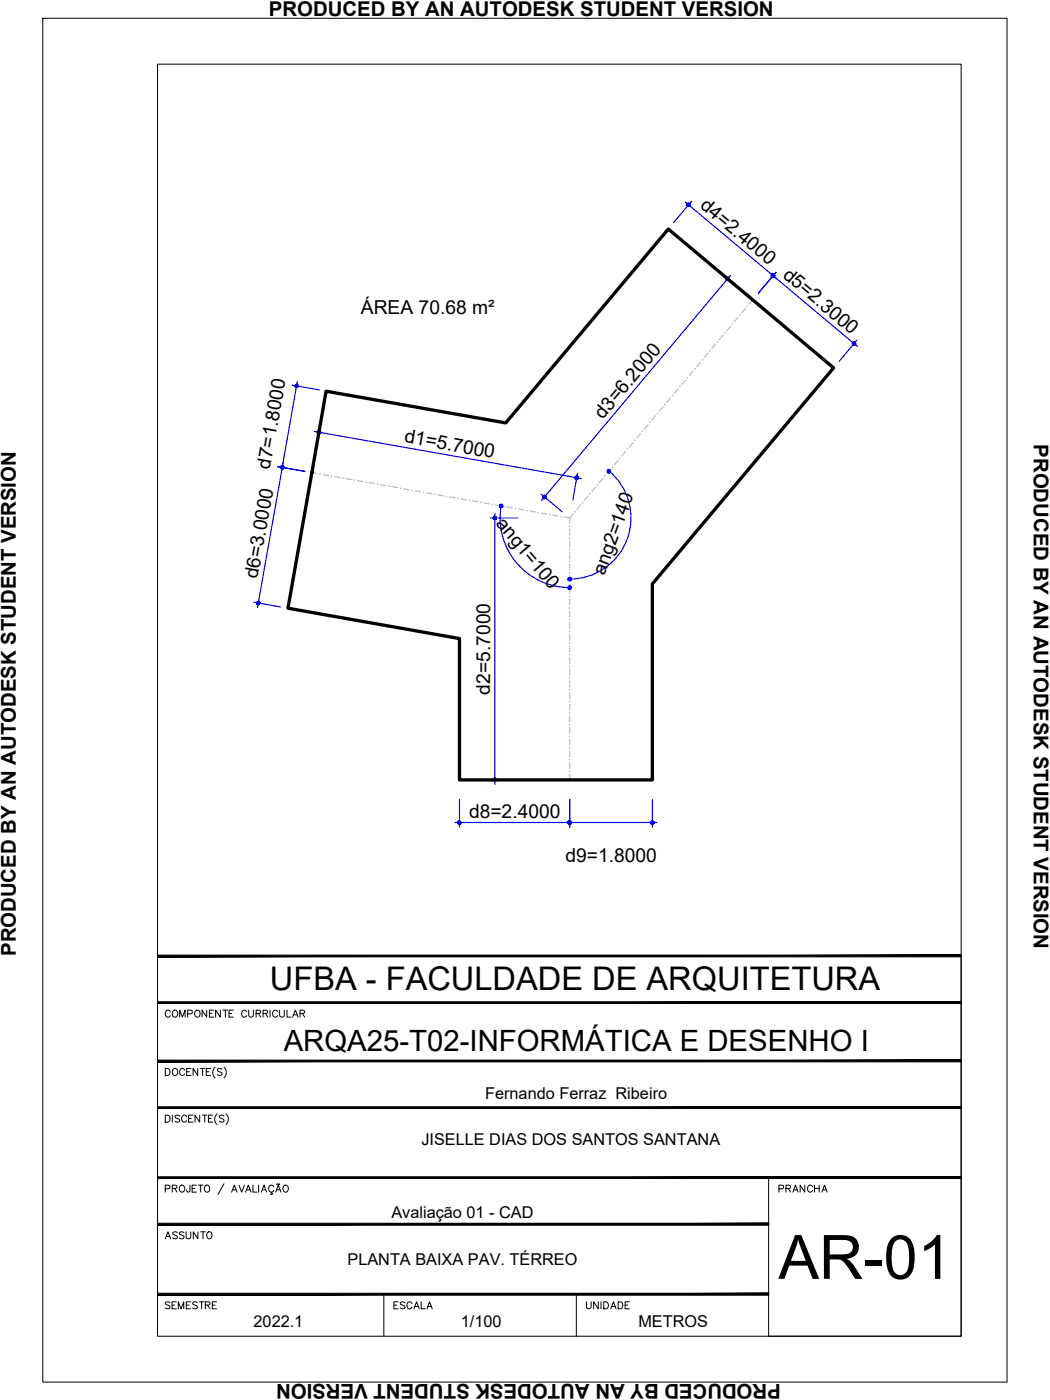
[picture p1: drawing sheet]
<svg xmlns="http://www.w3.org/2000/svg" width="229mm" height="305mm" viewBox="0 0 229 305" stroke-linecap="round" stroke-linejoin="round" font-family="sans-serif">
<!-- layer: ARQ_EIXO CINZA 04 -->
<g fill="none" stroke="#bababa" stroke-width=".25">
<path d="M152.5 78.8l-.8 1M154.1 76.9l-.8 1M155.8 74.9l-.8 1M157.4 73l-.8 1M159 71l-.8 1M160.7 69.1l-.8 1M162.3 67.1l-.8 1M163.9 65.3l-.7 .9M136.2 98.3l-.8 1M137.8 96.4l-.8 .9M139.4 94.4l-.8 1M141.1 92.5l-.8 .9"/>
<path d="M142.7 90.5l-.8 1M144.4 88.6l-.8 .9M146 86.6l-.8 1M147.6 84.7l-.8 .9M149.3 82.7l-.9 1M150.9 80.8l-.8 .9M67.9 102.9l1.1 .2M70.3 103.3l1.3 .2M72.8 103.8l1.3 .2M75.3 104.2l1.3 .2M77.8 104.6l1.3 .3M80.3 105.1l1.3 .2"/>
<path d="M82.8 105.5l1.3 .2M85.3 106l1.3 .2M87.8 106.4l1.3 .2M90.3 106.8l1.3 .3M92.8 107.3l1.3 .2M95.3 107.7l1.3 .3M97.8 108.2l1.3 .2M100.3 108.6l1.3 .2M102.8 109.1l1.3 .2M105.3 109.5l1.3 .2M107.8 109.9l1.3 .3M110.3 110.4l1.3 .2"/>
<path d="M112.9 110.8l1.2 .2M115.4 111.3l1.2 .2M117.9 111.7l1.2 .2M120.4 112.1l1.2 .3M122.9 112.6l1.1 .2M124 115.2v1.3M124 117.8v1.2M124.8 111.9l-.8 .9v1.2M126.4 109.9l-.8 1M128 108l-.8 1M129.7 106l-.8 1M131.3 104.1l-.8 1"/>
<path d="M132.9 102.2l-.8 1M134.6 100.2l-.9 1M124 120.3v1.3M124 122.9v1.2M124 125.4v1.3M124 127.9v1.3M124 130.5v1.2M124 133v1.3M124 135.6v1.2M124 138.1v1.3M124 140.6v1.3M124 143.2v1.2"/>
<path d="M124 145.7v1.3M124 148.3v1.2M124 150.8v1.3M124 153.3v1.3M124 155.9v1.2M124 158.4v1.3M124 161v1.2M124 163.5v1.3M124 166v1.3M124 168.6v1.2"/>
</g>
<g fill="#bababa" stroke="#bababa" stroke-width=".22">
<path d="M124 167.9h.1z"/>
<path d="M124 165.4h.1z"/>
<path d="M124 162.9h.1z"/>
<path d="M124 160.3h.1z"/>
<path d="M124 157.8h.1z"/>
<path d="M124 155.2h.1z"/>
<path d="M124 152.7h.1z"/>
<path d="M124 150.2h.1z"/>
<path d="M124 147.6h.1z"/>
<path d="M124 145.1h.1z"/>
<path d="M124 142.5h.1z"/>
<path d="M124 140h.1z"/>
<path d="M124 137.5h.1z"/>
<path d="M124 134.9h.1z"/>
<path d="M124 132.4h.1z"/>
<path d="M124 129.8h.1z"/>
<path d="M124 127.3h.1z"/>
<path d="M124 124.8h.1z"/>
<path d="M124 122.2h.1z"/>
<path d="M124 119.7h.1z"/>
<path d="M124 117.1h.1z"/>
<path d="M124 114.6h.1z"/>
<path d="M126.7 109.5h.2z"/>
<path d="M130 105.6h.2z"/>
<path d="M136.5 97.8h.2z"/>
<path d="M138.1 95.8h.2z"/>
<path d="M143 90h.2z"/>
<path d="M144.7 88.1h.2z"/>
<path d="M148 84.2h.1z"/>
<path d="M153 78.3v.1z"/>
<path d="M157.7 72.5h.2z"/>
<path d="M122.1 112.5h.2z"/>
<path d="M119.7 111.9v.2z"/>
<path d="M107.1 109.8h.2z"/>
<path d="M102.1 108.9h.2z"/>
<path d="M99.7 108.4v.2z"/>
<path d="M94.6 107.6h.2z"/>
<path d="M89.7 106.7h.1z"/>
<path d="M87.1 106.3h.2z"/>
<path d="M77.1 104.5h.2z"/>
<path d="M74.6 104.1h.2z"/>
<path d="M72.1 103.6h.2z"/>
<circle cx="125.2" cy="111.4" r=".07"/>
<circle cx="128.4" cy="107.5" r=".07"/>
<circle cx="131.7" cy="103.6" r=".07"/>
<circle cx="133.4" cy="101.7" r=".07"/>
<circle cx="135" cy="99.7" r=".07"/>
<circle cx="139.9" cy="93.9" r=".07"/>
<circle cx="141.5" cy="91.9" r=".07"/>
<circle cx="146.4" cy="86.1" r=".07"/>
<circle cx="149.7" cy="82.2" r=".07"/>
<circle cx="151.3" cy="80.3" r=".07"/>
<circle cx="154.6" cy="76.4" r=".07"/>
<circle cx="156.2" cy="74.5" r=".07"/>
<circle cx="159.5" cy="70.6" r=".07"/>
<circle cx="161.1" cy="68.6" r=".07"/>
<circle cx="162.7" cy="66.7" r=".07"/>
<circle cx="117.2" cy="111.6" r=".07"/>
<circle cx="114.7" cy="111.2" r=".07"/>
<circle cx="112.2" cy="110.7" r=".07"/>
<circle cx="109.7" cy="110.3" r=".07"/>
<circle cx="104.7" cy="109.4" r=".07"/>
<circle cx="97.2" cy="108.1" r=".07"/>
<circle cx="92.2" cy="107.2" r=".07"/>
<circle cx="84.7" cy="105.8" r=".07"/>
<circle cx="82.2" cy="105.4" r=".07"/>
<circle cx="79.7" cy="105" r=".07"/>
<circle cx="69.7" cy="103.2" r=".07"/>
</g>
<!-- layer: COTA AZUL -->
<g fill="none" stroke="#00f" stroke-width=".25">
<path d="M149.1 43.9l20 16.8M150.6 43.8l-3.9 4.6M159 59.9l-41.1 49.1M167.6 59.4l19.1 16M169 59.3l-3.9 4.5M157.6 60.1l4.7 3.8M186.6 74l-3.9 4.7M63.6 83.9l5.9 1M64.7 83.1l-3.4 19.6M68.5 93.9l58.1 10.3M69.6 93.1l-1 6M60.5 101.6l5.9 1"/>
<path d="M61.6 100.8l-5.6 31.5M106.7 112.8h6M107.7 111.8v59M109.1 110.1a15.2 15.2 0 0 0 15 17.8M117.8 107.6l4.6 3.8M125.7 103l-1 5.9M132.6 102.6a13.3 13.3 0 0 1 4 14.7 13.3 13.3 0 0 1-12.5 8.8M55.2 131.1l6 1.1M99 179.1h44M100 174.1v6M106.7 169.8h6M124 174.1v6"/>
<path d="M142 174.1v6"/>
</g>
<!-- layer: 0 -->
<g fill="#00f" stroke="#00f" stroke-width=".22">
<path d="M69 94.1l.1 .1 .3-.1zM69.1 94.2l.3-.1-.2 .3zM69.4 94.1l-.2 .3 .2 .1z"/>
<path d="M69.4 94.1v.4h.2zM69.4 94.1l.3 .3-.1 .1zM69.4 94.1l.3 .3 .1-.2z"/>
<path d="M69.4 94.1l.4 .1v-.2zM69.7 93.8l.1 .2-.4 .1zM69.5 93.8l-.1 .3 .3-.3z"/>
<path d="M69.3 93.8l.1 .3 .1-.3zM69.1 93.9l.2-.1 .1 .3zM69.1 93.9l-.1 .2h.4z"/>
<path d="M125.6 104l.3 .1v-.2zM125.8 103.7l.1 .2-.3 .1zM125.6 103.6v.4l.2-.3z"/>
<path d="M125.4 103.7l.2 .3v-.4zM125.3 103.8l.1-.1 .2 .3zM125.3 103.8l-.1 .1 .4 .1z"/>
<path d="M125.2 103.9v.2l.4-.1zM125.2 104.1l.4-.1-.3 .3zM125.6 104l-.3 .3 .2 .1z"/>
<path d="M125.6 104l-.1 .4h.2zM125.6 104l.3 .3-.2 .1zM125.6 104l.3 .3v-.2z"/>
<path d="M107.5 112.5l.2 .3v-.4zM107.5 112.5l.2 .3-.3-.2zM107.4 112.6v.2h.3z"/>
<path d="M107.4 112.8v.2l.3-.2zM107.4 113l.3-.2-.2 .3zM107.7 112.8l-.2 .3 .2 .1z"/>
<path d="M107.7 112.8v.4l.2-.1zM107.7 112.8l.3 .2-.1 .1zM107.7 112.8l.3 .2 .1-.2z"/>
<path d="M107.7 112.8h.4l-.1-.2zM107.9 112.5l.1 .1-.3 .2zM107.7 112.4v.4l.2-.3z"/>
<path d="M107.7 169.8v.3h.2zM107.7 169.8l.3 .2-.1 .1zM107.7 169.8l.3 .2 .1-.2z"/>
<path d="M107.7 169.8h.4l-.1-.2zM107.9 169.5l.1 .1-.3 .2zM107.7 169.4v.4l.2-.3z"/>
<path d="M107.5 169.5l.2 .3v-.4zM107.5 169.5l.2 .3-.3-.2zM107.4 169.6v.2h.3z"/>
<path d="M107.4 169.8v.2l.3-.2zM107.4 170l.3-.2-.2 .3zM107.7 169.8l-.2 .3h.2z"/>
<path d="M118.6 108.2l-.3 .3 .2 .1zM118.6 108.2l.1 .3-.2 .1zM118.6 108.2l.1 .3h.1z"/>
<path d="M118.6 108.2l.2 .3 .1-.2zM118.6 108.2l.3-.1v.2zM118.8 107.9l-.2 .3 .3-.1z"/>
<path d="M118.6 107.8v.4l.2-.3zM118.4 107.9l.2-.1v.4zM118.3 108l.3 .2-.2-.3z"/>
<path d="M118.3 108l-.1 .1 .4 .1zM118.2 108.1l.4 .1-.4 .1zM118.2 108.3l.1 .2 .3-.3z"/>
<path d="M158.5 60.3l-.1 .4 .3-.3zM158.3 60.4l.2-.1-.1 .4zM158.1 60.5l.3 .2-.1-.3z"/>
<path d="M158.1 60.5l-.1 .2h.4zM158 60.7h.4l-.3 .1zM158.1 60.8l.1 .2 .2-.3z"/>
<path d="M158.4 60.7l-.2 .3 .2 .1zM158.4 60.7l.1 .3-.1 .1zM158.4 60.7l.1 .3h.2z"/>
<path d="M158.4 60.7l.3 .3 .1-.2zM158.4 60.7l.3-.1 .1 .2zM158.7 60.4l-.3 .3 .3-.1z"/>
<path d="M149.6 44.4v.1l.3 .1zM149.6 44.5l.3 .1-.3 .1zM149.6 44.7l.1 .2 .2-.3z"/>
<path d="M149.9 44.6l-.2 .3 .2 .1zM149.9 44.6l.1 .4h-.1zM149.9 44.6l.1 .4 .2-.2z"/>
<path d="M149.9 44.6l.3 .2 .1-.1zM149.9 44.6l.4-.1v.2zM149.9 44.6l.4-.1-.1-.2z"/>
<path d="M150 44.2l-.1 .4 .3-.3zM149.8 44.2h.2l-.1 .4zM149.6 44.4l.3 .2-.1-.4z"/>
<path d="M168.3 60l.3 .3 .1-.2zM168.3 60l.4-.1v.2zM168.5 59.7l-.2 .3 .4-.1z"/>
<path d="M168.4 59.6l-.1 .4 .2-.3zM168.2 59.7l.2-.1-.1 .4zM168 59.8l.3 .2-.1-.3z"/>
<path d="M168 59.8l-.1 .1 .4 .1zM167.9 59.9l.4 .1-.4 .2zM167.9 60.2l.2 .1 .2-.3z"/>
<path d="M168.3 60l-.2 .3 .1 .1zM168.3 60l.1 .4h-.2zM168.3 60l.1 .4 .2-.1z"/>
<path d="M168 59.8l-.1 .1 .4 .1zM167.9 59.9l.4 .1-.4 .2zM167.9 60.2l.2 .1 .2-.3z"/>
<path d="M168.3 60l-.2 .3 .1 .1zM168.3 60l.1 .4h-.2zM168.3 60l.1 .4 .2-.1z"/>
<path d="M168.3 60l.3 .3 .1-.2zM168.3 60l.4-.1v.2zM168.5 59.7l-.2 .3 .4-.1z"/>
<path d="M168.4 59.6l-.1 .4 .2-.3zM168.2 59.7l.2-.1-.1 .4zM168 59.8l.3 .2-.1-.3z"/>
<path d="M185.9 74.8l.3 .3 .1-.2zM185.9 74.8l.4-.1v.2zM186.2 74.5l-.3 .3 .4-.1z"/>
<path d="M186 74.4l-.1 .4 .3-.3zM185.8 74.5l.2-.1-.1 .4zM185.6 74.5l.3 .3-.1-.3z"/>
<path d="M185.6 74.5l-.1 .3h.4zM185.5 74.8h.4l-.3 .1zM185.6 74.9l.1 .2 .2-.3z"/>
<path d="M185.9 74.8l-.2 .3 .1 .1zM185.9 74.8l.2 .3-.3 .1zM185.9 74.8l.2 .3h.1z"/>
<path d="M61.3 101.4l.2 .4v-.4zM61.3 101.4l.2 .4-.3-.3zM61.2 101.5l-.1 .2 .4 .1z"/>
<path d="M61.1 101.7v.2l.4-.1zM61.1 101.9l.4-.1-.3 .2zM61.5 101.8l-.3 .2 .2 .1z"/>
<path d="M61.5 101.8l-.1 .3h.2zM61.5 101.8l.2 .2-.1 .1zM61.5 101.8l.2 .2 .1-.2z"/>
<path d="M61.5 101.8h.3v-.2zM61.7 101.5l.1 .1-.3 .2zM61.5 101.4v.4l.2-.3z"/>
<path d="M56.2 131.3v.4h.1zM56.2 131.3l.3 .2-.2 .2zM56.2 131.3l.3 .2 .1-.1z"/>
<path d="M56.2 131.3l.4 .1v-.3zM56.2 131.3l.3-.3 .1 .1zM56.3 130.9l-.1 .4 .3-.3z"/>
<path d="M56.1 130.9l.1 .4 .1-.4zM56.1 130.9l.1 .4-.2-.2zM56 131.1l-.1 .1 .3 .1z"/>
<path d="M55.9 131.2v.2l.3-.1zM55.9 131.4l.3-.1-.2 .3zM56.2 131.3l-.2 .3 .2 .1z"/>
<path d="M61.5 101.8l-.1 .3h.2zM61.5 101.8l.2 .2-.1 .1zM61.5 101.8l.2 .2 .1-.2z"/>
<path d="M61.5 101.8h.3v-.2zM61.7 101.5l.1 .1-.3 .2zM61.5 101.4v.4l.2-.3z"/>
<path d="M61.3 101.4l.2 .4v-.4zM61.3 101.4l.2 .4-.3-.3zM61.2 101.5l-.1 .2 .4 .1z"/>
<path d="M61.1 101.7v.2l.4-.1zM61.1 101.9l.4-.1-.3 .2zM61.5 101.8l-.3 .2 .2 .1z"/>
<path d="M64.4 83.7l.2 .3v-.3zM64.3 83.8l.1-.1 .2 .3zM64.3 83.8l-.1 .1 .4 .1z"/>
<path d="M64.2 83.9v.3l.4-.2zM64.2 84.2l.4-.2-.3 .3zM64.6 84l-.3 .3 .2 .1z"/>
<path d="M64.6 84l-.1 .4h.2zM64.6 84l.3 .3-.2 .1zM64.6 84l.3 .3v-.2z"/>
<path d="M64.6 84l.3 .1v-.2zM64.8 83.7l.1 .2-.3 .1zM64.6 83.7v.3l.2-.3z"/>
<path d="M124 179.1h.4l-.1-.2zM124.2 178.8l.1 .1-.3 .2zM124 178.7v.4l.2-.3z"/>
<path d="M123.8 178.8l.2 .3v-.4zM123.8 178.8l.2 .3-.3-.2zM123.7 178.9v.2h.3z"/>
<path d="M123.7 179.1v.2l.3-.2zM123.7 179.3l.3-.2-.2 .3zM124 179.1l-.2 .3 .2 .1z"/>
<path d="M124 179.1v.4l.2-.1zM124 179.1l.3 .2-.1 .1zM124 179.1l.3 .2 .1-.2z"/>
<path d="M99.7 179.1v.2l.3-.2zM99.7 179.3l.3-.2-.2 .3zM100 179.1l-.2 .3 .2 .1z"/>
<path d="M100 179.1v.4l.2-.1zM100 179.1l.3 .2-.1 .1zM100 179.1l.3 .2 .1-.2z"/>
<path d="M100 179.1h.4l-.1-.2zM100.2 178.8l.1 .1-.3 .2zM100 178.7v.4l.2-.3z"/>
<path d="M99.8 178.8l.2 .3v-.4zM99.8 178.8l.2 .3-.3-.2zM99.7 178.9v.2h.3z"/>
<path d="M142 179.1h.4v-.2zM142.2 178.8l.2 .1-.4 .2zM142 178.7v.4l.2-.3z"/>
<path d="M141.8 178.8l.2 .3v-.4zM141.8 178.8l.2 .3-.3-.2zM141.7 178.9l-.1 .2h.4z"/>
<path d="M141.6 179.1l.1 .2 .3-.2zM141.7 179.3l.3-.2-.2 .3zM142 179.1l-.2 .3 .2 .1z"/>
<path d="M142 179.1v.4l.2-.1zM142 179.1l.4 .2-.2 .1zM142 179.1l.4 .2v-.2z"/>
<path d="M123.7 179.1v.2l.3-.2zM123.7 179.3l.3-.2-.2 .3zM124 179.1l-.2 .3 .2 .1z"/>
<path d="M124 179.1v.4l.2-.1zM124 179.1l.3 .2-.1 .1zM124 179.1l.3 .2 .1-.2z"/>
<path d="M124 179.1h.4l-.1-.2zM124.2 178.8l.1 .1-.3 .2zM124 178.7v.4l.2-.3z"/>
<path d="M123.8 178.8l.2 .3v-.4zM123.8 178.8l.2 .3-.3-.2zM123.7 178.9v.2h.3z"/>
<path d="M109 109.8l.1 .4 .1-.4zM108.8 109.9l.2-.1 .1 .4zM108.8 109.9l-.1 .2 .4 .1z"/>
<path d="M108.7 110.1l.1 .2 .3-.1zM108.8 110.3l.3-.1-.3 .2zM109.1 110.2l-.3 .2 .3 .1z"/>
<path d="M109.1 110.2v.3h.1zM109.1 110.2l.3 .2-.2 .1zM109.1 110.2l.3 .2 .1-.2z"/>
<path d="M109.1 110.2h.4l-.1-.2zM109.3 109.9l.1 .1-.3 .2zM109.2 109.8l-.1 .4 .2-.3z"/>
<path d="M124 127.9h.4l-.1-.1zM124.2 127.6l.1 .2-.3 .1zM124 127.6v.3l.2-.3z"/>
<path d="M123.8 127.6l.2 .3v-.3zM123.8 127.6l.2 .3-.3-.1zM123.7 127.8v.1h.3z"/>
<path d="M123.7 127.9v.2l.3-.2zM123.7 128.1l.3-.2-.2 .4zM124 127.9l-.2 .4h.2z"/>
<path d="M124 127.9v.4h.2zM124 127.9l.3 .2-.1 .2zM124 127.9l.3 .2 .1-.2z"/>
<path d="M123.7 126.1v.2l.3-.2zM123.7 126.3l.3-.2-.2 .3zM124 126.1l-.2 .3h.2z"/>
<path d="M124 126.1v.3h.2zM124 126.1l.3 .2-.1 .1zM124 126.1l.3 .2 .1-.2z"/>
<path d="M124 126.1h.4l-.1-.2zM124.2 125.8l.1 .1-.3 .2zM124 125.7v.4l.2-.3z"/>
<path d="M123.8 125.8l.2 .3v-.4zM123.7 125.9l.1-.1 .2 .3zM123.7 125.9v.2h.3z"/>
<path d="M132.3 102.4l-.1 .1 .4 .1zM132.2 102.5l.4 .1-.4 .1zM132.2 102.7l.1 .2 .3-.3z"/>
<path d="M132.6 102.6l-.3 .3 .2 .1zM132.6 102.6l.1 .4h-.2zM132.6 102.6l.1 .4 .2-.2z"/>
<path d="M132.6 102.6l.3 .2v-.1zM132.6 102.6l.3-.2v.3zM132.8 102.3l-.2 .3 .3-.2z"/>
<path d="M132.6 102.2v.4l.2-.3zM132.5 102.2h.1v.4zM132.3 102.4l.3 .2-.1-.4z"/>
</g>
<path d="M71 85.2l39.1 6.9 35.4-42.2 36 30.2-39.5 47v42.7h-42v-30.8l-37.3-6.6z" fill="none" stroke="#000" stroke-width=".72"/>
<!-- layer: MRG_EXTERNA -->
<path d="M9.3 4h209.9v296.9h-209.9z" fill="none" stroke="#000" stroke-width=".22"/>
<!-- layer: MRG_INTERNA -->
<path d="M34.3 14h175v276.9h-175z" fill="none" stroke="#000" stroke-width=".22"/>
<!-- layer: SIMB_01 -->
<g fill="#000" stroke="#000" stroke-width=".22">
<path d="M34.3 218.1v.4l175-.4zM34.3 218.5l175-.4v.4z"/>
<path d="M34.3 207.9v.4l175-.4zM34.3 208.3l175-.4v.4z"/>
<path d="M34.3 230.8v.4l175-.4zM34.3 231.2l175-.4v.4z"/>
<path d="M34.3 256.2v.4l175-.4zM34.3 256.6l175-.4v.4z"/>
<path d="M34.3 241v.3l175-.3zM34.3 241.3l175-.3v.3z"/>
<path d="M34.3 266.3v.4l133-.4zM34.3 266.7l133-.4v.4z"/>
<path d="M34.3 282h133v-.4zM34.3 281.6h133l-133 .4z"/>
</g>
<g fill="none" stroke="#000" stroke-width=".22">
<path d="M45 219.9v1.5l-1-1.5v1.5M46.5 219.9h-.9v1.5h.9M48 219.9v1.5l-1.1-1.5v1.5M48.6 219.9h1M49.1 219.9v1.5M50.8 219.9h-.9v1.5h.9M54.1 219.9v1.1l.5 .4h.3l.3-.4v-1.1M58.8 219.9v1.5M60.9 219.9v1.1l.4 .4 .5-.2 .1-1.3M62.5 219.9v1.5h.9M209.3 208.1v82.8h-42v-34.5M36 232.6h.5a.82 .82 0 0 1 .5 .8 .82 .82 0 0 1-.5 .7h-.5z"/>
<path d="M37.1 220.3a.56 .56 0 0 0-.7-.4 .56 .56 0 0 0-.4 .6 .63 .63 0 0 0 .2 .8 .63 .63 0 0 0 .9-.2M37.7 220.1a.72 .72 0 0 1 1 .2 .72 .72 0 0 1-.3 1.1 .72 .72 0 0 1-.9-.4 .72 .72 0 0 1 .2-.9zM37.7 232.8a.72 .72 0 0 1 1 .2 .72 .72 0 0 1-.3 1.1 .72 .72 0 0 1-.9-.4 .72 .72 0 0 1 .2-.9zM39.1 221.4v-1.5l.6 1.5 .6-1.5v1.5M40.2 233a.56 .56 0 0 0-.6-.4 .56 .56 0 0 0-.5 .6 .63 .63 0 0 0 .3 .8 .63 .63 0 0 0 .8-.2M40.6 233.3h.6M40.9 220.7l.9-.1v-.5l-.3-.2h-.6v1.5M41.6 232.6h-1v1.5h1M42.7 220a.71 .71 0 0 1 .9 .7 .71 .71 0 0 1-.9 .7l-.3-.5v-.4zM43.1 232.6v1.5l-1.1-1.5v1.5M43.6 232.6h1M44.1 232.6v1.5"/>
<path d="M44.9 233.3h.6M45.6 220.6h.5M45.9 232.6h-1v1.5h1M46.8 232.3a1.57 1.57 0 0 0 0 2.4M48.3 232.8l-.3-.2-.7 .2 .2 .4 .5 .2 .3 .3v.2l-.3 .2-.7-.2M48.8 232.3a1.57 1.57 0 0 1 0 2.4M49.9 220.6h.5M53.7 220.3a.56 .56 0 0 0-.6-.4 .56 .56 0 0 0-.5 .6 .63 .63 0 0 0 .3 .8 .63 .63 0 0 0 .8-.2M55.8 220.6h.8l.2-.4-.4-.3h-.6v1.5M56.3 220.6l.5 .8M57.3 220.6h.8l.2-.4-.4-.3h-.6v1.5M57.8 220.6l.5 .8"/>
<path d="M60.5 220.3a.56 .56 0 0 0-.7-.4 .56 .56 0 0 0-.4 .6 .63 .63 0 0 0 .2 .8 .63 .63 0 0 0 .9-.2M63.7 221.4l.6-1.5 .6 1.5M63.9 220.9h.7M65.3 220.6h.9l.1-.4-.3-.3h-.7v1.5M65.8 220.6l.5 .8M36 242.8h.5a.82 .82 0 0 1 .5 .7 .82 .82 0 0 1-.5 .8h-.5zM36 258.8l.9-.1 .1-.6-1-.1v1.5M37.5 258.7l1-.1v-.5l-1-.1v1.5M37.5 242.8v1.5M38 258.7l.5 .8M39.1 243l-.3-.2-.7 .2 .2 .4 .7 .3 .1 .2v.2l-.3 .2-.7-.2M39.2 258.2a.72 .72 0 0 1 1 .2 .72 .72 0 0 1-.3 1.1 .72 .72 0 0 1-.9-.4 .72 .72 0 0 1 .2-.9z"/>
<path d="M40.6 243.2a.56 .56 0 0 0-.6-.4 .56 .56 0 0 0-.5 .6 .63 .63 0 0 0 .3 .8 .63 .63 0 0 0 .8-.2M41.1 243.5h.6M41.4 258l-.1 1.4-.4 .1-.2-.1-.1-.4M41.8 258.7h.6M42 242.8h-.9v1.5h.9M42.8 258h-1v1.5h1M43.2 258h1M43.5 242.8v1.5l-1-1.5v1.5M43.7 258v1.5M44.1 242.8h1M44.6 242.8v1.5M44.6 258.2a.63 .63 0 0 1 .8-.1 .63 .63 0 0 1 .2 .9 .57 .57 0 0 1-.5 .6 .57 .57 0 0 1-.6-.6z"/>
<path d="M45.4 243.5h.5M46.3 242.8h-.9v1.5h.9M47.2 242.5a1.57 1.57 0 0 0 0 2.3M48.8 243l-.4-.2-.6 .2 .1 .4 .7 .3 .2 .2v.2l-.4 .2-.6-.2M48.8 257.7l-1.3 2.4M49.2 242.5a1.57 1.57 0 0 1 0 2.3M50.4 259.5l.6-1.5 .6 1.5M50.7 259h.7M52 258l.6 1.5 .6-1.5M53.5 259.5l.6-1.5 .6 1.5M53.7 259h.7M55.1 258v1.5h.9"/>
<path d="M56.3 258v1.5M56.9 259.5l.6-1.5 .5 1.5M57.1 259h.7M59.1 259.5v.3l.2 .2h-.4M59.6 258.4a.6 .6 0 0 0-.9-.3 .6 .6 0 0 0-.2 .9 .54 .54 0 0 0 .4 .5 .54 .54 0 0 0 .7-.3M60 259.5l.6-1.5 .6 1.5M60.2 259h.8M60.3 257.8l-.1 .1M60.3 257.8h.2M60.5 257.8l.1 .1M60.6 257.9h.2M60.9 257.7l-.1 .2"/>
<path d="M61.8 258.2a.72 .72 0 0 1 1 .2 .72 .72 0 0 1-.3 1.1 .72 .72 0 0 1-.9-.4 .72 .72 0 0 1 .2-.9zM83.6 281.8v9.1M125.5 281.8v9.1"/>
</g>
<text font-size="13.3" x="169.5" y="278.4">AR-01</text>
<text font-size="7.1" x="58.8" y="215.6">UFBA - FACULDADE DE ARQUITETURA</text>
<text font-size="6.4" x="61.8" y="228.9">ARQA25-T02-INFORMÁTICA E DESENHO I</text>
<g font-size="4.4">
<text x="58.5" y="3.6">PRODUCED BY AN AUTODESK STUDENT VERSION</text>
<text x="225.1" y="96.7" transform="rotate(90 225.1 96.7)">PRODUCED BY AN AUTODESK STUDENT VERSION</text>
<text x="3.5" y="208.2" transform="rotate(-90 3.5 208.2)">PRODUCED BY AN AUTODESK STUDENT VERSION</text>
<text x="168.3" y="260.7">PRANCHA</text>
<text x="34.9" y="270.9">ASSUNTO</text>
<text x="34.9" y="286.1">SEMESTRE</text>
<text x="84.7" y="286.1">ESCALA</text>
<text x="126.3" y="286.1">UNIDADE</text>
<text x="170" y="301.3" transform="rotate(-180 170 301.3)">PRODUCED BY AN AUTODESK STUDENT VERSION</text>
</g>
<g font-size="4.2">
<text x="152.2" y="45.1" transform="rotate(40 152.2 45.1)">d4=2.4000</text>
<text x="170.2" y="60.2" transform="rotate(40 170.2 60.2)">d5=2.3000</text>
<text x="78.6" y="68.4">ÁREA 70.68 m²</text>
<text x="131.3" y="91.4" transform="rotate(-50 131.3 91.4)">d3=6.2000</text>
<text x="87.9" y="96.3" transform="rotate(10 87.9 96.3)">d1=5.7000</text>
<text x="58.8" y="102.2" transform="rotate(-80 58.8 102.2)">d7=1.8000</text>
<text x="107.8" y="114.1" transform="rotate(50 107.8 114.1)">ang1=100</text>
<text x="131.6" y="125.5" transform="rotate(-70 131.6 125.5)">ang2=140</text>
<text x="56.1" y="126.1" transform="rotate(-80 56.1 126.1)">d6=3.0000</text>
<text x="106.7" y="151.2" transform="rotate(-90 106.7 151.2)">d2=5.7000</text>
<text x="102.1" y="178">d8=2.4000</text>
<text x="123.1" y="187.7">d9=1.8000</text>
</g>
<g font-size="3.5">
<text x="105.6" y="239.3">Fernando Ferraz Ribeiro</text>
<text x="91.7" y="249.3">JISELLE DIAS DOS SANTOS SANTANA</text>
<text x="85.2" y="265.2">Avaliação 01 - CAD</text>
<text x="75.6" y="275.4">PLANTA BAIXA PAV. TÉRREO</text>
<text x="55.2" y="289">2022.1</text>
<text x="100.3" y="289">1/100</text>
<text x="139" y="289">METROS</text>
</g>
</svg>
